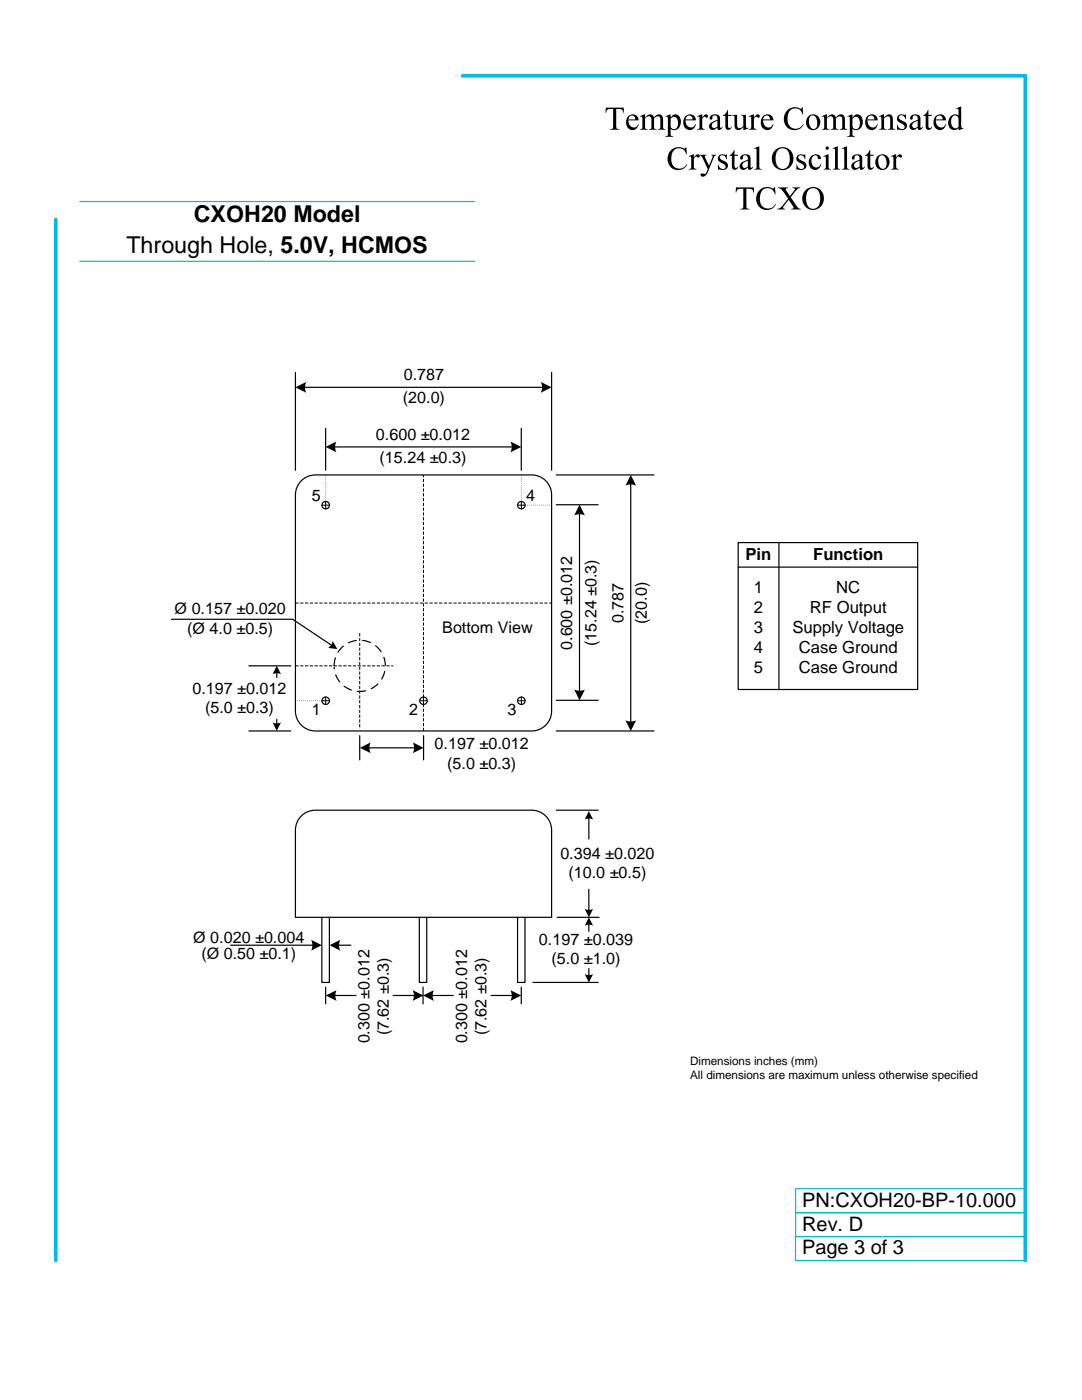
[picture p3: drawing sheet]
<svg xmlns="http://www.w3.org/2000/svg" width="216mm" height="279mm" viewBox="0 0 216 279" stroke-linecap="round" stroke-linejoin="round" font-family="sans-serif">
<path d="M158.7 237.2h45.9v4.8h-45.9zM158.7 246.8h45.9v4.8h-45.9zM158.7 242h45.9v4.8h-45.9z" fill="none" stroke="#00b9f0" stroke-width=".24"/>
<path d="M92.3 15.1h112.3v236.5M11.1 43.8v207.8" fill="none" stroke="#00b9f0" stroke-width=".72"/>
<g fill="#000">
<path d="M120.9 21.5h3.6v1l-.5-.7h-1v3.6l.1 .2 .5 .2v.1h-1.9v-.1l.6-.2v-.5v-3.3h-.5a.72 .72 0 0 0-.9 .7h-.1zM125.3 23.2a1.19 1.19 0 0 1 1.3-.3 1.19 1.19 0 0 1 .8 1.1h-2a1.04 1.04 0 0 0 .5 1.3 1.04 1.04 0 0 0 1.3-.3l.1-.3a1.23 1.23 0 0 1-1.3 1.3 1.23 1.23 0 0 1-1.1-1.6l.1-.6zM125.6 23.3l-.2 .5h1.3a.66 .66 0 0 0-.3-.7 .66 .66 0 0 0-.8 .2zM127.7 23.2l1-.4v.7a.95 .95 0 0 1 .9-.7 .95 .95 0 0 1 .9 .7 .94 .94 0 0 1 1.1-.7 .94 .94 0 0 1 .7 1.1v1.5l.5 .5h-1.5v-.1l.4-.1 .1-.2v-1.6a.6 .6 0 0 0-.4-.7 .6 .6 0 0 0-.7 .3l-.2 .1v1.9l.5 .4h-1.5v-.1l.5-.3v-1.6a.66 .66 0 0 0-.5-.7 .66 .66 0 0 0-.8 .4v1.8l.1 .3 .4 .1v.1h-1.5v-.1l.4-.2 .1-1.5-.1-.7zM132.8 23.2l1-.4v.7a1.04 1.04 0 0 1 1.2-.7 1.04 1.04 0 0 1 .8 1.2 1.49 1.49 0 0 1-1.7 1.9l-.3-.2v1.2l.1 .2 .4 .1v.1h-1.5v-.1l.4-.1 .1-.5v-3l-.1-.3zM134 23.6l-.2 .1v1.1a.76 .76 0 0 0 .7 1 .76 .76 0 0 0 .8-.9 1.14 1.14 0 0 0-.9-1.6zM136.7 23.2a1.19 1.19 0 0 1 1.4-.3 1.19 1.19 0 0 1 .8 1.1h-2.1a1.09 1.09 0 0 0 .5 1.2 1.09 1.09 0 0 0 1.2 0l.2-.5a1.09 1.09 0 0 1-1.1 1.3 1.62 1.62 0 0 1-.9-2.8zM137.1 23.3l-.3 .5h1.4a.66 .66 0 0 0-.4-.7 .66 .66 0 0 0-.7 .2zM139.1 23.2l1-.4v.7l.4-.5a.41 .41 0 0 1 .6-.2 .41 .41 0 0 1 .1 .6l-.2 .1a.48 .48 0 0 0-.5-.2 .48 .48 0 0 0-.4 .5v1.6l.5 .5h-1.5v-.1l.5-.3v-1.7l-.1-.5zM141.9 23.1a1.06 1.06 0 0 1 1.1-.3 1.06 1.06 0 0 1 .7 1v1.7h.2l.3-.2a.63 .63 0 0 1-1 .5v-.3a.9 .9 0 0 1-.9 .5 .9 .9 0 0 1-.8-.6 1.28 1.28 0 0 1 1.3-1.3l.4-.2a.57 .57 0 0 0-.3-.8 .57 .57 0 0 0-.8 .3l.1 .2a.28 .28 0 0 1-.3 .3 .28 .28 0 0 1-.3-.3zM142.2 24.6a.59 .59 0 0 0 .1 .9 .59 .59 0 0 0 .9-.2v-1.2zM145.2 21.9h.1v1h.7v.2h-.7v2.2l.3 .2 .4-.2a.66 .66 0 0 1-.7 .6 .66 .66 0 0 1-.6-.8v-2h-.4v-.1l.5-.3zM146 22.9h1.1v2a.63 .63 0 0 0 .5 .7 .63 .63 0 0 0 .7-.5v-1.8l-.5-.4h1l.1 2.4v.2h.4l.1 .1-1.1 .4v-.7a.91 .91 0 0 1-.8 .7 .91 .91 0 0 1-.9-.5l-.1-2.2zM149.4 23.2l1-.4v.7l.4-.5a.42 .42 0 0 1 .6-.2 .42 .42 0 0 1 .1 .6l-.2 .1a.48 .48 0 0 0-.5-.2 .48 .48 0 0 0-.4 .5v1.6l.5 .5h-1.5l.5-.4v-1.4l-.1-.7zM152.2 23.2a1.19 1.19 0 0 1 1.3-.3 1.19 1.19 0 0 1 .8 1.1h-2a1.08 1.08 0 0 0 .4 1.2 1.08 1.08 0 0 0 1.3 0l.2-.5a.87 .87 0 0 1-.5 1.1 1.43 1.43 0 0 1-1.6-.4 1.43 1.43 0 0 1-.2-1.6zM152.5 23.3l-.2 .5h1.3a.66 .66 0 0 0-.3-.7 .66 .66 0 0 0-.8 .2zM157.1 22.1a2.35 2.35 0 0 1 2.8-.4l.3-.3 .1 1.5a1.54 1.54 0 0 0-1.2-1.2 1.54 1.54 0 0 0-1.6 .6 2.58 2.58 0 0 0 .4 3.2 1.67 1.67 0 0 0 2.4-.7h.1a2.15 2.15 0 0 1-2.9 .9 2.15 2.15 0 0 1-.9-2.9zM161.3 23.2a1.53 1.53 0 0 1 2.3 .5 1.53 1.53 0 0 1-.9 2.2 1.55 1.55 0 0 1-1.8-.8 1.55 1.55 0 0 1 .4-1.9zM161.7 23.2a1.93 1.93 0 0 0 .4 2.5h.4a1.67 1.67 0 0 0 .2-2.4l-.5-.3zM164 23.2l1-.4v.7a.95 .95 0 0 1 .9-.7 .95 .95 0 0 1 .9 .7 .94 .94 0 0 1 .9-.7 .94 .94 0 0 1 .9 .7v1.9l.4 .5h-1.4v-.1l.3-.1 .1-.2 .1-1.6a.6 .6 0 0 0-.4-.7 .6 .6 0 0 0-.7 .3l-.2 .1v1.9l.5 .4h-1.5v-.1l.4-.3 .1-1.6a.62 .62 0 0 0-.4-.7 .62 .62 0 0 0-.8 .3l-.1 .1v1.8l.1 .3 .4 .1v.1h-1.5v-.1l.4-.2 .1-1.8-.1-.4zM169.1 23.2l1-.4v.7a1.05 1.05 0 0 1 1.2-.7 1.05 1.05 0 0 1 .8 1.2 1.44 1.44 0 0 1-.3 1.5 1.44 1.44 0 0 1-1.5 .3l-.2-.1v1.3l.5 .2v.1h-1.6v-.1l.5-.1 .1-.5-.1-3.2zM170.1 23.7v1.1a.76 .76 0 0 0 .7 1 .76 .76 0 0 0 .8-.9 1.13 1.13 0 0 0-1-1.6zM173 23.2a1.19 1.19 0 0 1 1.4-.3 1.19 1.19 0 0 1 .7 1.1h-2a1.08 1.08 0 0 0 .4 1.2 1.08 1.08 0 0 0 1.3 0l.2-.5a1.23 1.23 0 0 1-1.3 1.3 1.23 1.23 0 0 1-1.1-1.6l.1-.6zM173.3 23.3l-.2 .5h1.4a.67 .67 0 0 0-.4-.7 .67 .67 0 0 0-.8 .2zM175.4 23.2l1-.4v.7a.92 .92 0 0 1 1.6-.3l.2 2.4 .4 .2v.1h-1.5l.5-.4v-1.5a.57 .57 0 0 0-.2-.7 .57 .57 0 0 0-.7 .1l-.3 .2v1.9l.1 .2 .4 .1v.1h-1.5v-.1l.4-.3 .1-1.4-.1-.7zM179.2 23.1a1.53 1.53 0 0 1 1.4-.2l.2-.1v1h-.1a.7 .7 0 0 0-.5-.7 .7 .7 0 0 0-.9 .3l.2 .4 .8 .4a.93 .93 0 0 1 .6 1.3 .93 .93 0 0 1-1.3 .4h-.6v-1h.1a.75 .75 0 0 0 .5 .8 .75 .75 0 0 0 .9-.4 2.83 2.83 0 0 0-1.4-1.1l-.1-.5zM181.9 23.1a1.08 1.08 0 0 1 1.8 .5v1.8l.2 .1 .3-.2a.63 .63 0 0 1-1 .5l-.1-.3a.87 .87 0 0 1-.9 .5 .87 .87 0 0 1-.7-.8 1.51 1.51 0 0 1 1.3-1.1l.3-.2a.57 .57 0 0 0-.2-.8 .57 .57 0 0 0-.8 .3v.2a.27 .27 0 0 1-.2 .3 .27 .27 0 0 1-.3-.3zM182.2 24.6a.58 .58 0 0 0 0 .9 .58 .58 0 0 0 .9-.2v-1.2zM185.1 21.9h.2v1h.6v.2h-.6v2.2l.2 .2 .5-.2a.67 .67 0 0 1-.7 .6 .67 .67 0 0 1-.6-.8v-2h-.5v-.1l.6-.5zM186.6 23.2a1.19 1.19 0 0 1 1.4-.3 1.19 1.19 0 0 1 .8 1.1h-2.1a1.04 1.04 0 0 0 .5 1.3 1.04 1.04 0 0 0 1.4-.3l.1-.3a1.23 1.23 0 0 1-1.4 1.3 1.23 1.23 0 0 1-1-1.6l.1-.6zM187 23.3l-.3 .5h1.4a.66 .66 0 0 0-.4-.7 .66 .66 0 0 0-.7 .2zM190.8 21.6l1-.3v3.9l.1 .3h.4v.1l-1 .4v-.5a1.2 1.2 0 0 1-1.5 .3 1.2 1.2 0 0 1-.6-1.3 1.4 1.4 0 0 1 .6-1.4 1.4 1.4 0 0 1 1.5 0l-.1-1.2-.1-.2-.3 .1zM190.1 23.3a1.51 1.51 0 0 0 .6 2.3l.6-.3v-1.5a.68 .68 0 0 0-.4-.7 .68 .68 0 0 0-.8 .2z"/>
<path d="M133.8 30a2.44 2.44 0 0 1 2.8-.4l.3-.2 .2 1.4h-.2a1.52 1.52 0 0 0-1.7-1.2 1.52 1.52 0 0 0-1.2 1.8 1.7 1.7 0 0 0 .5 1.9 1.7 1.7 0 0 0 2 .1l.6-.7 .1 .1a2.15 2.15 0 0 1-2.9 .9 2.15 2.15 0 0 1-.9-2.9zM137.4 31.2l1.1-.4v.7l.3-.5a.41 .41 0 0 1 .6-.2 .41 .41 0 0 1 .2 .6l-.2 .1a.49 .49 0 0 0-.6-.3 .49 .49 0 0 0-.3 .5v1.7l.5 .4h-1.5l.4-.3v-1.8l-.1-.4zM139.6 30.9h1.4l-.3 .2v.3l.8 1.7 .7-1.8v-.2l-.3-.2h1l-.4 .3-1.3 3.2a.9 .9 0 0 1-1.4 .6 .41 .41 0 0 1 .3-.4 .41 .41 0 0 1 .5 .1l.3-.2 .3-.8-1-2.2zM143.5 31l.4-.2 .9 .1 .2-.1v1h-.1a.7 .7 0 0 0-.5-.8 .7 .7 0 0 0-.8 .4l.2 .4 .8 .4a.93 .93 0 0 1 .6 1.2 .93 .93 0 0 1-1.3 .5h-.6v-1.1h.1a.75 .75 0 0 0 .5 .9 .75 .75 0 0 0 .9-.4l-.2-.4a2.1 2.1 0 0 1-1.4-1.3zM146.5 29.9h.1v1h.7v.2h-.7v2.2l.3 .2 .4-.2a.66 .66 0 0 1-.7 .6 .66 .66 0 0 1-.6-.8v-2h-.4v-.1l.4-.4zM147.8 31.2a1.06 1.06 0 0 1 1.2-.4 1.06 1.06 0 0 1 .8 1v1.6l.2 .1 .3-.3a.61 .61 0 0 1-1 .6l-.1-.4a.87 .87 0 0 1-.9 .5 .87 .87 0 0 1-.7-.8 1.48 1.48 0 0 1 1.3-1.1l.3-.1a.56 .56 0 0 0-.2-.8 .56 .56 0 0 0-.8 .2v.2a.28 .28 0 0 1-.2 .4 .28 .28 0 0 1-.3-.4zM148.3 32.5a.58 .58 0 0 0 0 1 .58 .58 0 0 0 .9-.3v-1.1zM150.5 29.6l1-.4v4.2l.1 .2 .4 .1v.1h-1.5l.5-.4v-3.2l-.1-.5h-.4zM154.7 29.9a2.26 2.26 0 0 1 3.4 .7 2.26 2.26 0 0 1-1.3 3.2 2.28 2.28 0 0 1-2.6-1.1 2.28 2.28 0 0 1 .5-2.8zM155.2 30a2.79 2.79 0 0 0 .4 3.6 1.41 1.41 0 0 0 2-1.4 2.12 2.12 0 0 0-1.2-2.6h-.5zM159.2 31a1.54 1.54 0 0 1 1.3-.1l.2-.1v1h-.1a.7 .7 0 0 0-.5-.8 .7 .7 0 0 0-.8 .4l.2 .4 .8 .4a.93 .93 0 0 1 .5 1.2 .93 .93 0 0 1-1.3 .5h-.6v-1.1h.1a.75 .75 0 0 0 .5 .9 .75 .75 0 0 0 .9-.4l-.1-.4a2.07 2.07 0 0 1-1.4-1.3zM161.8 31.2a1.1 1.1 0 0 1 1.1-.4 1.1 1.1 0 0 1 .9 .8 .39 .39 0 0 1-.5 .1 .39 .39 0 0 1-.2-.5 .68 .68 0 0 0-.8-.1 .68 .68 0 0 0-.4 .7 1.15 1.15 0 0 0 .2 1.2 1.15 1.15 0 0 0 1.2 .3l.5-.6a1.2 1.2 0 0 1-1.2 1.2 1.2 1.2 0 0 1-1.2-1.2v-.7zM164.7 29.6a.35 .35 0 0 1 .7 0 .35 .35 0 0 1-.7 0zM164.3 31.2l1-.4v2.6l.1 .2 .4 .1v.1h-1.5l.5-.4v-1.7l-.1-.4zM166.1 29.6l1.1-.4v4.2l.4 .4h-1.4l.4-.4v-3.2l-.1-.5h-.3zM168 29.6l1-.4v4.2l.1 .2 .4 .1v.1h-1.5l.5-.4v-3.2l-.1-.5h-.4zM170.1 31.2a1.06 1.06 0 0 1 1.2-.4 1.06 1.06 0 0 1 .7 1l.1 1.5 .2 .2 .3-.3a.61 .61 0 0 1-1 .6l-.1-.4a.87 .87 0 0 1-.9 .5 .87 .87 0 0 1-.7-.8 1.51 1.51 0 0 1 1.3-1.1l.3-.1a.57 .57 0 0 0-.2-.8 .57 .57 0 0 0-.8 .2v.2a.28 .28 0 0 1-.3 .4 .28 .28 0 0 1-.2-.4zM170.6 32.5a.58 .58 0 0 0 0 1 .58 .58 0 0 0 .9-.3v-1.1zM173.5 29.9h.2v1h.6v.2h-.6v2.2l.2 .2 .5-.2a.67 .67 0 0 1-.7 .6 .67 .67 0 0 1-.6-.8v-2h-.5v-.1l.5-.4zM175.2 31.1a1.53 1.53 0 0 1 2.3 .8 1.53 1.53 0 0 1-1.5 2 1.6 1.6 0 0 1-1.3-1.1 1.6 1.6 0 0 1 .5-1.7zM175.5 31.2a1.92 1.92 0 0 0 .4 2.4l.5 .1a1.63 1.63 0 0 0 .2-2.4l-.6-.3zM177.8 31.2l1-.4v.7l.4-.5a.41 .41 0 0 1 .6-.2 .41 .41 0 0 1 .1 .6l-.2 .1a.48 .48 0 0 0-.5-.3 .48 .48 0 0 0-.4 .5v1.7l.5 .4h-1.5v-.1l.5-.2v-1.8l-.1-.4z"/>
<path d="M146.9 37.4h3.5l.1 1h-.2v-.3l-.3-.3-1.1-.1v3.6l.1 .3 .6 .1v.1h-1.9v-.1l.6-.2v-.5v-3.3h-.5a.73 .73 0 0 0-.9 .7h-.1zM151.5 38a2.43 2.43 0 0 1 2.8-.4l.3-.3 .1 1.5h-.1a1.53 1.53 0 0 0-1.7-1.2 1.53 1.53 0 0 0-1.3 1.7 1.71 1.71 0 0 0 1 2.2 1.71 1.71 0 0 0 2.1-.8 1.74 1.74 0 0 1-2.1 1.2 2.34 2.34 0 0 1-1.1-3.9zM155.2 37.4h2l-.4 .4 .8 1.3 .9-1.1a.26 .26 0 0 0 .1-.3 .26 .26 0 0 0-.3-.2h-.2v-.1h1.6v.1l-.7 .4-1.2 1.5 1.4 2 .6 .3v.1h-1.9v-.1a.31 .31 0 0 0 .4-.1 .31 .31 0 0 0-.1-.4l-.8-1.3-1.1 1.5v.2l.4 .1v.1h-1.6v-.1l.8-.4 1.3-1.7-1-1.5-.4-.4-.6-.2zM160.8 37.9a2.26 2.26 0 0 1 3.5 .8 2.26 2.26 0 0 1-1.6 3.2 2.29 2.29 0 0 1-2.4-1.3 2.29 2.29 0 0 1 .5-2.7zM161.5 37.8a2.77 2.77 0 0 0 .2 3.8 1.41 1.41 0 0 0 1.9-1.4 2.13 2.13 0 0 0-1.1-2.6h-.6z"/>
</g>
<g fill="none" stroke="#000" stroke-width=".24">
<path d="M60.1 95.9a4 4 0 0 1 2.8-1.1h43.2a4 4 0 0 1 4 4v43.1a4 4 0 0 1-4 4h-43.2a4 4 0 0 1-4-4v-43.1a4 4 0 0 1 1.2-2.9zM60.1 162.9a4 4 0 0 1 2.8-1.2h43.2a4 4 0 0 1 4 4v17.4h-51.2v-17.4a4 4 0 0 1 1.2-2.8zM111 161.7h8.4M117.5 163.1v4.3M117.5 177.5v4.3M46 188.6h16.6M64.2 183.1v13h1.5v-13M65 197v3.3M66.6 198.7h4.4M67.4 188.6h2.6M78.5 198.7h4.4M83.7 183.1v13h1.5v-13"/>
<path d="M84.4 197v3.3M86 198.7h4.4M98 198.7h4.4M103.3 183.1v13h1.5v-13M104 197v3.3M106.3 196.1h13.1M111.2 183.1h8.3M117.5 184.3v1.6M117.5 193.3v1.5"/>
</g>
<g fill="#000">
<path d="M117.5 161.9l.8 1.7-.6-.2-1 .2z" fill-rule="evenodd"/>
<path d="M62.1 187.6l2.1 1-2.1 1.1a2.42 2.42 0 0 0 0-2.1z" fill-rule="evenodd"/>
<path d="M65 198.7l2.2-1.1a2.38 2.38 0 0 0 0 2.1z" fill-rule="evenodd"/>
<path d="M65.7 188.6l2.2-1a2.42 2.42 0 0 0 0 2.1z" fill-rule="evenodd"/>
<path d="M84.4 198.7l2.2-1.1a2.38 2.38 0 0 0 0 2.1z" fill-rule="evenodd"/>
<path d="M82.3 197.6l2.2 1.1-2.2 1a2.38 2.38 0 0 0 0-2.1z" fill-rule="evenodd"/>
<path d="M101.9 197.6l2.1 1.1-2.1 1a2.38 2.38 0 0 0 0-2.1z" fill-rule="evenodd"/>
<path d="M116.7 181.4l1 .2 .6-.2-.8 1.7z" fill-rule="evenodd"/>
<path d="M117.5 183.1l.8 1.6-.6-.2-1 .2z" fill-rule="evenodd"/>
<path d="M116.7 194.4l1 .2 .6-.2-.8 1.7z" fill-rule="evenodd"/>
</g>
<path d="M58.9 120.4h51.2M84.5 145.9v-51.1" fill="none" stroke="#000" stroke-width=".2" stroke-dasharray=".6 .3" stroke-linecap="butt"/>
<circle cx="65" cy="100.8" r=".75" fill="#fff"/>
<circle cx="65" cy="100.8" r=".75" fill="none" stroke="#000" stroke-width=".24"/>
<path d="M64.2 100.8h1.5M65 100.1v1.5" fill="none" stroke="#000" stroke-width=".2"/>
<circle cx="104" cy="100.8" r=".75" fill="#fff"/>
<circle cx="104" cy="100.8" r=".75" fill="none" stroke="#000" stroke-width=".24"/>
<path d="M103.3 100.8h1.5M104 100.1v1.5" fill="none" stroke="#000" stroke-width=".2"/>
<circle cx="104" cy="139.9" r=".75" fill="#fff"/>
<circle cx="104" cy="139.9" r=".75" fill="none" stroke="#000" stroke-width=".24"/>
<path d="M103.3 139.8h1.5M104 139.1v1.5" fill="none" stroke="#000" stroke-width=".2"/>
<circle cx="65" cy="139.9" r=".75" fill="#fff"/>
<circle cx="65" cy="139.9" r=".75" fill="none" stroke="#000" stroke-width=".24"/>
<path d="M64.2 139.8h1.5M65 139.1v1.5" fill="none" stroke="#000" stroke-width=".2"/>
<circle cx="84.5" cy="139.9" r=".75" fill="#fff"/>
<g fill="none" stroke="#000" stroke-width=".24">
<path d="M58.9 74.3v19.6M60.6 77.3h47.8M110.1 74.3v19.6M65 85.5v8.4M66.6 89.2h35.8M104 85.5v8.4M111 94.8h19.5M125.9 96.4v47.9M111 100.7h8.4M115.6 102.3v35.8M147.3 108.3h35.8v29.3h-35.8zM147.3 113.2h35.8"/>
<path d="M155.4 108.3v29.3M34.2 123.6h24.2l7.9 5.2M49.7 132.9h8.3M55.2 134.2v1M111 139.8h8.4M49.7 145.9h8.3M55.2 143.6v1M71.8 146.8v4.9M73.4 149.2h9.5M84.5 146.8v4.9M111 145.9h19.5"/>
<circle cx="84.5" cy="139.9" r=".75"/>
</g>
<path d="M83.8 139.8h1.5M84.5 139.1v1.5" fill="none" stroke="#000" stroke-width=".2"/>
<path d="M65 94.8v6.5M104 94.8v6.5M110.1 100.8h-6M65 139.8h-6" fill="none" stroke="#000" stroke-width=".2" stroke-dasharray=".1 .3" stroke-linecap="butt"/>
<g fill="#000">
<path d="M58.9 77.3l2.2-1.1a2.42 2.42 0 0 0 0 2.2z" fill-rule="evenodd"/>
<path d="M107.9 76.2l2.2 1.1-2.2 1.1a2.42 2.42 0 0 0 0-2.2z" fill-rule="evenodd"/>
<path d="M65 89.2l2.1-1.1a2.42 2.42 0 0 0 0 2.2z" fill-rule="evenodd"/>
<path d="M101.9 88.1l2.1 1.1-2.1 1.1a2.42 2.42 0 0 0 0-2.2z" fill-rule="evenodd"/>
<path d="M125.9 94.8l1 2.1a2.38 2.38 0 0 0-2.1 0z" fill-rule="evenodd"/>
<path d="M115.6 100.7l1.1 2.2a2.38 2.38 0 0 0-2.1 0z" fill-rule="evenodd"/>
<path d="M55.2 132.9l.9 1.7-.7-.2-1 .2z" fill-rule="evenodd"/>
<path d="M66.4 127.9l.9 1.6-1.8-.2 .7-.7z" fill-rule="evenodd"/>
<path d="M114.6 137.6a2.38 2.38 0 0 0 2.1 0l-1.1 2.2z" fill-rule="evenodd"/>
<path d="M54.4 144.2l1 .2 .7-.2-.9 1.7z" fill-rule="evenodd"/>
<path d="M71.8 149.2l2.2-1a2.38 2.38 0 0 0 0 2.1z" fill-rule="evenodd"/>
<path d="M82.4 148.2l2.1 1-2.1 1.1a2.38 2.38 0 0 0 0-2.1z" fill-rule="evenodd"/>
<path d="M124.8 143.7a2.38 2.38 0 0 0 2.1 0l-1 2.2z" fill-rule="evenodd"/>
</g>
<path d="M66.8 131.2l.2-.1v.2l-.3 1.7-.1-.5zM68.2 129.1l.4-.2-1.2 1.4-.1-.2zM69.5 128.2l1.2-.4h.5l-1.6 .6-.2-.1zM72.2 127.8l.1-.1 1 .2 .7 .4-.1 .1zM74.8 128.8a2.04 2.04 0 0 1 1.3 1.4zM76.6 131l.1 .1 .2 1v.8l-.4-1.7zM76.6 134l.2-.1 .1 .1-.2 .6-.4 1h-.2zM74 137.4l1.5-1v.2l-1 .8-.4 .2-.1-.1zM71.2 138l1.7-.3 .2 .1-.3 .2-.7 .1h-.8zM68.6 136.9l1.6 .7v.2a2.05 2.05 0 0 1-1.6-.9zM66.9 134.6h.2l.8 1.6h-.2l-.5-.8-.3-.7zM66.7 133l.1 .5-.1 .1-.1-.2z" fill="#000"/>
<path d="M58.9 132.9h19.6M71.8 126.4v19.1" fill="none" stroke="#000" stroke-width=".2" stroke-dasharray=".6 .3" stroke-linecap="butt"/>
<path d="M15.9 52.2h78.8M15.9 40.2h78.8" fill="none" stroke="#00b9f0" stroke-width=".24"/>
<g font-size="4.6">
<text x="38.7" y="44.4">CXOH20 Model</text>
<text x="25.2" y="50.5">Through Hole, 5.0V, HCMOS</text>
</g>
<g font-size="4">
<text x="160.1" y="245.6">Rev. D</text>
<text x="160.1" y="240.8">PN:CXOH20-BP-10.000</text>
<text x="160" y="250.4">Page 3 of 3</text>
</g>
<g font-size="3.3">
<text x="148.8" y="111.7">Pin</text>
<text x="162.3" y="111.7">Function</text>
<text x="150.4" y="118.4">1</text>
<text x="166.9" y="118.4">NC</text>
<text x="150.4" y="122.4">2</text>
<text x="161.6" y="122.4">RF Output</text>
<text x="150.4" y="126.4">3</text>
<text x="150.4" y="130.4">4</text>
<text x="158.1" y="126.4">Supply Voltage</text>
<text x="159.4" y="130.4">Case Ground</text>
<text x="150.4" y="134.3">5</text>
<text x="159.4" y="134.3">Case Ground</text>
</g>
<g font-size="3.2">
<text x="80.6" y="75.8">0.787</text>
<text x="80.4" y="80.5">(20.0)</text>
<text x="75" y="87.7">0.600 ±0.012</text>
<text x="75.7" y="92.4">(15.24 ±0.3)</text>
<text x="62.2" y="99.9">5</text>
<text x="105" y="99.9">4</text>
<text x="34.8" y="122.6">Ø 0.157 ±0.020</text>
<text x="124.4" y="124.4" transform="rotate(-90 124.4 124.4)">0.787</text>
<text x="129.1" y="124.5" transform="rotate(-90 129.1 124.5)">(20.0)</text>
<text x="37.4" y="126.5">(Ø 4.0 ±0.5)</text>
<text x="88.2" y="126.4">Bottom View</text>
<text x="114.2" y="129.7" transform="rotate(-90 114.2 129.7)">0.600 ±0.012</text>
<text x="119" y="129" transform="rotate(-90 119 129)">(15.24 ±0.3)</text>
<text x="38.4" y="138.4">0.197 ±0.012</text>
<text x="40.9" y="142.3">(5.0 ±0.3)</text>
<text x="62.2" y="142.7">1</text>
<text x="81.6" y="142.7">2</text>
<text x="101.2" y="142.7">3</text>
<text x="86.7" y="149.6">0.197 ±0.012</text>
<text x="89.2" y="153.4">(5.0 ±0.3)</text>
<text x="111.8" y="171.4">0.394 ±0.020</text>
<text x="113.4" y="175.3">(10.0 ±0.5)</text>
<text x="38.6" y="188.2">Ø 0.020 ±0.004</text>
<text x="40.2" y="191.5">(Ø 0.50 ±0.1)</text>
<text x="107.5" y="188.6">0.197 ±0.039</text>
<text x="110" y="192.5">(5.0 ±1.0)</text>
<text x="73.7" y="208.2" transform="rotate(-90 73.7 208.2)">0.300 ±0.012</text>
<text x="77.6" y="206.6" transform="rotate(-90 77.6 206.6)">(7.62 ±0.3)</text>
<text x="93.2" y="208.2" transform="rotate(-90 93.2 208.2)">0.300 ±0.012</text>
<text x="97.1" y="206.6" transform="rotate(-90 97.1 206.6)">(7.62 ±0.3)</text>
</g>
<g font-size="2.3">
<text x="137.7" y="212.6">Dimensions inches (mm)</text>
<text x="137.7" y="215.4">All dimensions are maximum unless otherwise specified</text>
</g>
</svg>
